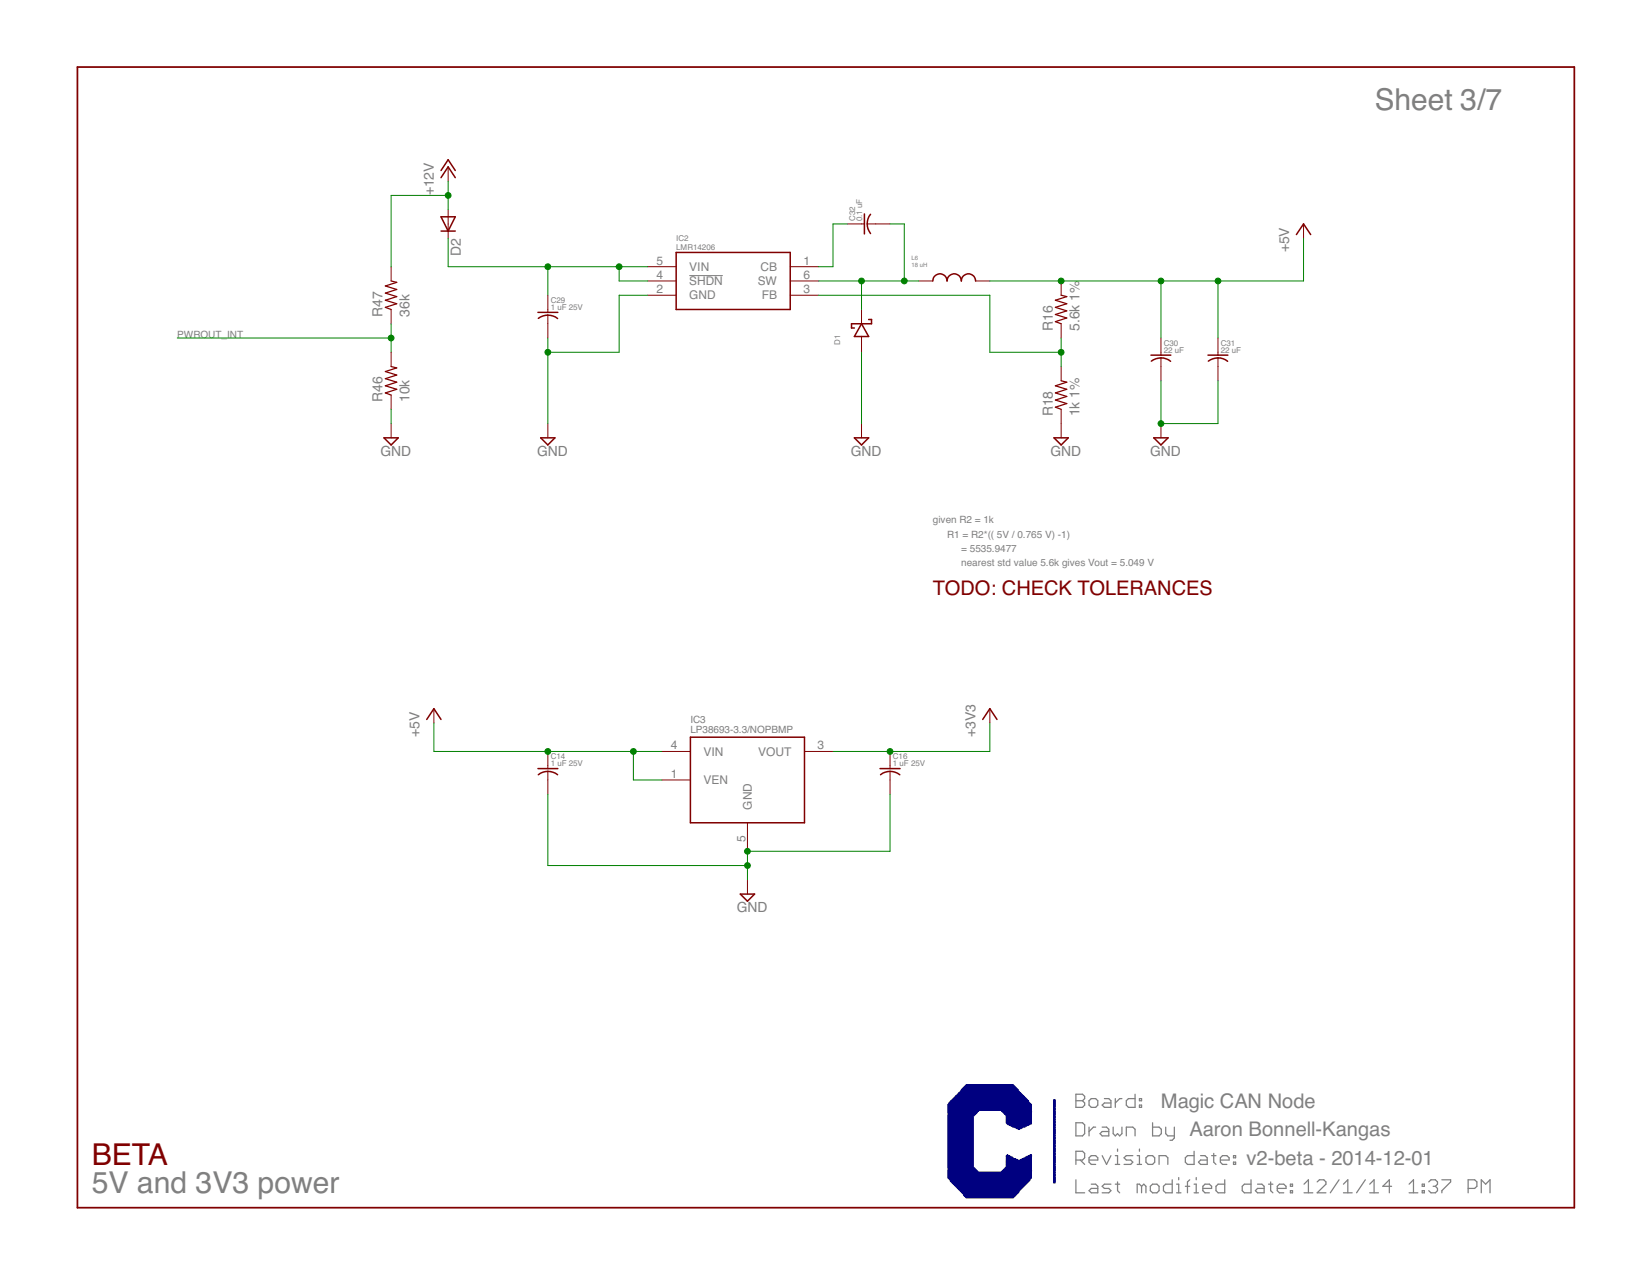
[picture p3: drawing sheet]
<svg xmlns="http://www.w3.org/2000/svg" width="279mm" height="216mm" viewBox="0 0 279 216" stroke-linecap="round" stroke-linejoin="round" font-family="sans-serif">
<g fill="#808080" stroke="#808080" stroke-width=".21">
<path d="M182.1 185.1v2.3z"/>
<path d="M182.1 185.1h1.1z"/>
<path d="M183.2 185.1l.4 .4z"/>
<path d="M183.6 185.5v.4z"/>
<path d="M183.6 185.9l-.4 .3z"/>
<path d="M183.2 186.2l.4 .4z"/>
<path d="M183.6 186.6v.4z"/>
<path d="M183.6 187l-.4 .4z"/>
<path d="M182.1 187.4h1.1z"/>
<path d="M182.1 186.2h1.1z"/>
<path d="M184.7 187.4h.7z"/>
<path d="M185.8 187l-.4 .4z"/>
<path d="M185.8 186.2v.8z"/>
<path d="M185.4 185.9l.4 .3z"/>
<path d="M184.7 185.9h.7z"/>
<path d="M184.3 186.2l.4-.3z"/>
<path d="M184.3 186.2v.8z"/>
<path d="M184.3 187l.4 .4z"/>
<path d="M186.9 185.9h.7z"/>
<path d="M187.6 185.9l.4 .3z"/>
<path d="M188 186.2v1.2z"/>
<path d="M186.9 187.4h1.1z"/>
<path d="M186.5 187l.4 .4z"/>
<path d="M186.5 187l.4-.4z"/>
<path d="M186.9 186.6h1.1z"/>
<path d="M188.7 185.9v1.5z"/>
<path d="M188.7 186.6l.8-.7z"/>
<path d="M189.5 185.9h.4z"/>
<path d="M192.1 185.1v2.3z"/>
<path d="M191 187.4h1.1z"/>
<path d="M190.6 187l.4 .4z"/>
<path d="M190.6 186.2v.8z"/>
<path d="M190.6 186.2l.4-.3z"/>
<path d="M191 185.9h1.1z"/>
<path d="M192.8 185.9h.4z"/>
<path d="M193.2 185.9v.3z"/>
<path d="M192.8 186.2h.4z"/>
<path d="M192.8 185.9v.3z"/>
<path d="M192.8 187h.4z"/>
<path d="M193.2 187v.4z"/>
<path d="M192.8 187.4h.4z"/>
<path d="M192.8 187v.4z"/>
<path d="M182.1 194.8v2.2z"/>
<path d="M182.1 194.8h1.1z"/>
<path d="M183.2 194.8l.4 .4z"/>
<path d="M183.6 195.2v.7z"/>
<path d="M183.6 195.9l-.4 .4z"/>
<path d="M182.1 196.3h1.1z"/>
<path d="M182.8 196.3l.8 .7z"/>
<path d="M184.7 197h.7z"/>
<path d="M184.3 196.6l.4 .4z"/>
<path d="M184.3 195.9v.7z"/>
<path d="M184.3 195.9l.4-.4z"/>
<path d="M184.7 195.5h.7z"/>
<path d="M185.4 195.5l.4 .4z"/>
<path d="M185.8 195.9v.4z"/>
<path d="M184.3 196.3h1.5z"/>
<path d="M186.5 195.5l.8 1.5z"/>
<path d="M188 195.5l-.7 1.5z"/>
<path d="M188.7 195.5h.4z"/>
<path d="M189.1 195.5v1.5z"/>
<path d="M188.7 197h.8z"/>
<path d="M189.1 194.4v.4z"/>
<path d="M190.2 197h1.1z"/>
<path d="M191.7 196.6l-.4 .4z"/>
<path d="M191.3 196.3l.4 .3z"/>
<path d="M190.6 196.3h.7z"/>
<path d="M190.2 195.9l.4 .4z"/>
<path d="M190.2 195.9l.4-.4z"/>
<path d="M190.6 195.5h1.1z"/>
<path d="M192.4 195.5h.4z"/>
<path d="M192.8 195.5v1.5z"/>
<path d="M192.4 197h.8z"/>
<path d="M192.8 194.4v.4z"/>
<path d="M194.3 197h.8z"/>
<path d="M195.4 196.6l-.3 .4z"/>
<path d="M195.4 195.9v.7z"/>
<path d="M195.1 195.5l.3 .4z"/>
<path d="M194.3 195.5h.8z"/>
<path d="M193.9 195.9l.4-.4z"/>
<path d="M193.9 195.9v.7z"/>
<path d="M193.9 196.6l.4 .4z"/>
<path d="M196.2 195.5v1.5z"/>
<path d="M196.2 195.5h1.1z"/>
<path d="M197.3 195.5l.3 .4z"/>
<path d="M197.6 195.9v1.1z"/>
<path d="M202.1 194.8v2.2z"/>
<path d="M201 197h1.1z"/>
<path d="M200.6 196.6l.4 .4z"/>
<path d="M200.6 195.9v.7z"/>
<path d="M200.6 195.9l.4-.4z"/>
<path d="M201 195.5h1.1z"/>
<path d="M203.2 195.5h.7z"/>
<path d="M203.9 195.5l.4 .4z"/>
<path d="M204.3 195.9v1.1z"/>
<path d="M203.2 197h1.1z"/>
<path d="M202.8 196.6l.4 .4z"/>
<path d="M202.8 196.6l.4-.3z"/>
<path d="M203.2 196.3h1.1z"/>
<path d="M205.4 195.2v1.4z"/>
<path d="M205.4 196.6l.4 .4z"/>
<path d="M205 195.5h.8z"/>
<path d="M206.9 197h.7z"/>
<path d="M206.5 196.6l.4 .4z"/>
<path d="M206.5 195.9v.7z"/>
<path d="M206.9 195.5l-.4 .4z"/>
<path d="M206.9 195.5h.7z"/>
<path d="M207.6 195.5l.4 .4z"/>
<path d="M208 195.9v.4z"/>
<path d="M206.5 196.3h1.5z"/>
<path d="M208.7 195.5h.4z"/>
<path d="M209.1 195.5v.4z"/>
<path d="M208.7 195.9h.4z"/>
<path d="M208.7 195.5v.4z"/>
<path d="M208.7 196.6h.4z"/>
<path d="M209.1 196.6v.4z"/>
<path d="M208.7 197h.4z"/>
<path d="M208.7 196.6v.4z"/>
<path d="M182.1 199.6v2.2z"/>
<path d="M182.1 201.8h1.5z"/>
<path d="M184.7 200.4h.7z"/>
<path d="M185.4 200.4l.4 .3z"/>
<path d="M185.8 200.7v1.1z"/>
<path d="M184.7 201.8h1.1z"/>
<path d="M184.3 201.5l.4 .3z"/>
<path d="M184.3 201.5l.4-.4z"/>
<path d="M184.7 201.1h1.1z"/>
<path d="M186.5 201.8h1.1z"/>
<path d="M187.6 201.8l.4-.3z"/>
<path d="M187.6 201.1l.4 .4z"/>
<path d="M186.9 201.1h.7z"/>
<path d="M186.5 200.7l.4 .4z"/>
<path d="M186.5 200.7l.4-.3z"/>
<path d="M186.9 200.4h1.1z"/>
<path d="M189.1 200v1.5z"/>
<path d="M189.1 201.5l.4 .3z"/>
<path d="M188.7 200.4h.8z"/>
<path d="M192.4 200.4v1.4z"/>
<path d="M192.4 200.4h.4z"/>
<path d="M192.8 200.4l.4 .3z"/>
<path d="M193.2 200.7v1.1z"/>
<path d="M193.2 200.7l.4-.3z"/>
<path d="M193.6 200.4l.3 .3z"/>
<path d="M193.9 200.7v1.1z"/>
<path d="M195.1 201.8h.7z"/>
<path d="M195.8 201.8l.4-.3z"/>
<path d="M196.2 200.7v.8z"/>
<path d="M195.8 200.4l.4 .3z"/>
<path d="M195.1 200.4h.7z"/>
<path d="M194.7 200.7l.4-.3z"/>
<path d="M194.7 200.7v.8z"/>
<path d="M194.7 201.5l.4 .3z"/>
<path d="M198.4 199.6v2.2z"/>
<path d="M197.3 201.8h1.1z"/>
<path d="M196.9 201.5l.4 .3z"/>
<path d="M196.9 200.7v.8z"/>
<path d="M196.9 200.7l.4-.3z"/>
<path d="M197.3 200.4h1.1z"/>
<path d="M199.1 200.4h.4z"/>
<path d="M199.5 200.4v1.4z"/>
<path d="M199.1 201.8h.8z"/>
<path d="M199.5 199.2v.4z"/>
<path d="M201 200v1.8z"/>
<path d="M201 200l.3-.4z"/>
<path d="M200.6 200.7h.7z"/>
<path d="M202.1 200.4h.3z"/>
<path d="M202.4 200.4v1.4z"/>
<path d="M202.1 201.8h.7z"/>
<path d="M202.4 199.2v.4z"/>
<path d="M203.9 201.8h.8z"/>
<path d="M203.6 201.5l.3 .3z"/>
<path d="M203.6 200.7v.8z"/>
<path d="M203.6 200.7l.3-.3z"/>
<path d="M203.9 200.4h.8z"/>
<path d="M204.7 200.4l.3 .3z"/>
<path d="M205 200.7v.4z"/>
<path d="M203.6 201.1h1.4z"/>
<path d="M207.3 199.6v2.2z"/>
<path d="M206.1 201.8h1.2z"/>
<path d="M205.8 201.5l.3 .3z"/>
<path d="M205.8 200.7v.8z"/>
<path d="M205.8 200.7l.3-.3z"/>
<path d="M206.1 200.4h1.2z"/>
<path d="M211.7 199.6v2.2z"/>
<path d="M210.6 201.8h1.1z"/>
<path d="M210.2 201.5l.4 .3z"/>
<path d="M210.2 200.7v.8z"/>
<path d="M210.2 200.7l.4-.3z"/>
<path d="M210.6 200.4h1.1z"/>
<path d="M212.8 200.4h.8z"/>
<path d="M213.6 200.4l.3 .3z"/>
<path d="M213.9 200.7v1.1z"/>
<path d="M212.8 201.8h1.1z"/>
<path d="M212.4 201.5l.4 .3z"/>
<path d="M212.8 201.1l-.4 .4z"/>
<path d="M212.8 201.1h1.1z"/>
<path d="M215 200v1.5z"/>
<path d="M215 201.5l.4 .3z"/>
<path d="M214.7 200.4h.7z"/>
<path d="M216.5 201.8h.8z"/>
<path d="M216.2 201.5l.3 .3z"/>
<path d="M216.2 200.7v.8z"/>
<path d="M216.2 200.7l.3-.3z"/>
<path d="M216.5 200.4h.8z"/>
<path d="M217.3 200.4l.3 .3z"/>
<path d="M217.6 200.7v.4z"/>
<path d="M216.2 201.1h1.4z"/>
<path d="M218.4 200.4h.3z"/>
<path d="M218.7 200.4v.3z"/>
<path d="M218.4 200.7h.3z"/>
<path d="M218.4 200.4v.3z"/>
<path d="M218.4 201.5h.3z"/>
<path d="M218.7 201.5v.3z"/>
<path d="M218.4 201.8h.3z"/>
<path d="M218.4 201.5v.3z"/>
<path d="M220.7 200.4l.7-.8z"/>
<path d="M221.4 199.6v2.2z"/>
<path d="M220.7 201.8h1.5z"/>
<path d="M222.9 201.8h1.5z"/>
<path d="M222.9 201.8l1.5-1.4z"/>
<path d="M224.4 200v.4z"/>
<path d="M224 199.6l.4 .4z"/>
<path d="M223.3 199.6h.7z"/>
<path d="M222.9 200l.4-.4z"/>
<path d="M226.6 199.6l-1.5 2.2z"/>
<path d="M227.4 200.4l.7-.8z"/>
<path d="M228.1 199.6v2.2z"/>
<path d="M227.4 201.8h1.4z"/>
<path d="M231.1 199.6l-1.5 2.2z"/>
<path d="M231.8 200.4l.7-.8z"/>
<path d="M232.5 199.6v2.2z"/>
<path d="M231.8 201.8h1.5z"/>
<path d="M235.1 199.6v2.2z"/>
<path d="M235.1 199.6l-1.1 1.1z"/>
<path d="M234 200.7h1.5z"/>
<path d="M238.5 200.4l.7-.8z"/>
<path d="M239.2 199.6v2.2z"/>
<path d="M238.5 201.8h1.4z"/>
<path d="M240.7 200.4h.3z"/>
<path d="M241 200.4v.3z"/>
<path d="M240.7 200.7h.3z"/>
<path d="M240.7 200.4v.3z"/>
<path d="M240.7 201.5h.3z"/>
<path d="M241 201.5v.3z"/>
<path d="M240.7 201.8h.3z"/>
<path d="M240.7 201.5v.3z"/>
<path d="M241.8 200l.4-.4z"/>
<path d="M242.2 199.6h.7z"/>
<path d="M242.9 199.6l.4 .4z"/>
<path d="M243.3 200v.4z"/>
<path d="M243.3 200.4l-.4 .3z"/>
<path d="M242.5 200.7h.4z"/>
<path d="M242.9 200.7l.4 .4z"/>
<path d="M243.3 201.1v.4z"/>
<path d="M243.3 201.5l-.4 .3z"/>
<path d="M242.2 201.8h.7z"/>
<path d="M241.8 201.5l.4 .3z"/>
<path d="M244 199.6h1.5z"/>
<path d="M245.5 199.6v.4z"/>
<path d="M245.5 200l-1.5 1.5z"/>
<path d="M244 201.5v.3z"/>
<path d="M248.5 199.6v2.2z"/>
<path d="M248.5 199.6h1.1z"/>
<path d="M249.6 199.6l.3 .4z"/>
<path d="M249.9 200v.7z"/>
<path d="M249.6 201.1l.3-.4z"/>
<path d="M248.5 201.1h1.1z"/>
<path d="M250.7 199.6v2.2z"/>
<path d="M250.7 199.6l.7 .8z"/>
<path d="M251.4 200.4l.8-.8z"/>
<path d="M252.2 199.6v2.2z"/>
<path d="M182.1 190v2.2z"/>
<path d="M182.1 192.2h1.1z"/>
<path d="M183.6 191.8l-.4 .4z"/>
<path d="M183.6 190.3v1.5z"/>
<path d="M183.2 190l.4 .3z"/>
<path d="M182.1 190h1.1z"/>
<path d="M184.3 190.7v1.5z"/>
<path d="M185 190.7l-.7 .8z"/>
<path d="M185 190.7h.4z"/>
<path d="M186.5 190.7h.8z"/>
<path d="M187.3 190.7l.3 .4z"/>
<path d="M187.6 191.1v1.1z"/>
<path d="M186.5 192.2h1.1z"/>
<path d="M186.2 191.8l.3 .4z"/>
<path d="M186.2 191.8l.3-.3z"/>
<path d="M186.5 191.5h1.1z"/>
<path d="M188.4 190.7v1.1z"/>
<path d="M188.4 191.8l.3 .4z"/>
<path d="M188.7 192.2l.4-.4z"/>
<path d="M189.1 191.8l.4 .4z"/>
<path d="M189.5 192.2l.4-.4z"/>
<path d="M189.9 190.7v1.1z"/>
<path d="M190.6 190.7v1.5z"/>
<path d="M190.6 190.7h1.1z"/>
<path d="M191.7 190.7l.4 .4z"/>
<path d="M192.1 191.1v1.1z"/>
<path d="M195.1 190v2.2z"/>
<path d="M195.1 192.2h1.1z"/>
<path d="M196.2 192.2l.3-.4z"/>
<path d="M196.5 191.1v.7z"/>
<path d="M196.2 190.7l.3 .4z"/>
<path d="M195.1 190.7h1.1z"/>
<path d="M197.3 190.7v1.1z"/>
<path d="M197.3 191.8l.3 .4z"/>
<path d="M197.6 192.2h1.1z"/>
<path d="M198.7 190.7v1.9z"/>
<path d="M198.7 192.6l-.3 .3z"/>
<path d="M198 192.9h.4z"/>
</g>
<path d="M116.6 46.6h5.7z" fill="#808080" stroke="#808080" stroke-width=".17"/>
<g fill="#800000" stroke="#800000" stroke-width=".3">
<path d="M13.1 11.3v193z"/>
<path d="M13.1 204.3h253.3z"/>
<path d="M266.4 11.3v193z"/>
<path d="M13.1 11.3h253.3z"/>
</g>
<g fill="#800000" stroke="#800000" stroke-width=".17">
<path d="M75.8 28.2v2.4z"/>
<path d="M75.8 35.5v2.4z"/>
<path d="M75.8 37.9v2.4z"/>
<path d="M66.2 59.6v2.4z"/>
<path d="M66.2 66.8v2.5z"/>
<path d="M66.2 45.1v2.4z"/>
<path d="M66.2 52.4v2.4z"/>
<path d="M66.2 71.7v2.4z"/>
<path d="M109.6 45.1h4.8z"/>
<path d="M109.6 47.5h4.8z"/>
<path d="M109.6 50h4.8z"/>
<path d="M133.7 47.5h4.9z"/>
<path d="M133.7 50h4.9z"/>
<path d="M133.7 45.1h4.9z"/>
<path d="M92.7 53.3v1.5z"/>
<path d="M92.7 50v2.4z"/>
<path d="M92.7 54.8v2.4z"/>
<path d="M92.7 52.4v.5z"/>
<path d="M196.5 60.6v1.4z"/>
<path d="M196.5 57.2v2.4z"/>
<path d="M196.5 62v2.4z"/>
<path d="M196.5 59.6v.5z"/>
<path d="M206.1 60.6v1.4z"/>
<path d="M206.1 57.2v2.4z"/>
<path d="M206.1 62v2.4z"/>
<path d="M206.1 59.6v.5z"/>
<path d="M179.6 47.5v2.5z"/>
<path d="M179.6 54.8v2.4z"/>
<path d="M179.6 62v2.4z"/>
<path d="M179.6 69.3v2.4z"/>
<path d="M179.6 71.7v2.4z"/>
<path d="M155.4 47.5h2.5z"/>
<path d="M165.1 47.5h2.4z"/>
<path d="M145.8 57.2v2.4z"/>
<path d="M145.8 52.4v2.4z"/>
<path d="M145.8 56.9v.3z"/>
<path d="M146.8 37.9h1.4z"/>
<path d="M143.4 37.9h2.4z"/>
<path d="M148.2 37.9h2.4z"/>
<path d="M145.8 37.9h.5z"/>
<path d="M145.8 71.7v2.4z"/>
<path d="M92.7 71.7v2.4z"/>
<path d="M196.5 71.7v2.4z"/>
<path d="M167.5 119.9v2.4z"/>
<path d="M112 132h4.8z"/>
<path d="M136.1 127.1h4.9z"/>
<path d="M112 127.1h4.8z"/>
<path d="M126.5 139.2v4.8z"/>
<path d="M92.7 130.5v1.5z"/>
<path d="M92.7 127.1v2.5z"/>
<path d="M92.7 132v2.4z"/>
<path d="M92.7 129.6v.4z"/>
<path d="M150.6 130.5v1.5z"/>
<path d="M150.6 127.1v2.5z"/>
<path d="M150.6 132v2.4z"/>
<path d="M150.6 129.6v.4z"/>
<path d="M126.5 148.9v2.4z"/>
<path d="M220.6 37.9v2.4z"/>
<path d="M73.4 119.9v2.4z"/>
</g>
<g fill="#800000" stroke="#800000" stroke-width=".25">
<path d="M75.8 28.2l1.2 1.9z"/>
<path d="M75.8 28.2l-1.2 1.9z"/>
<path d="M75.8 27l1.2 1.9z"/>
<path d="M75.8 27l-1.2 1.9z"/>
<path d="M74.6 36.7l1.2 2.4z"/>
<path d="M77 36.7l-1.2 2.4z"/>
<path d="M75.8 39.1h1.2z"/>
<path d="M74.6 36.7h2.4z"/>
<path d="M74.6 39.1h1.2z"/>
<path d="M65 74.1h2.4z"/>
<path d="M67.4 74.1l-1.2 1.2z"/>
<path d="M65 74.1l1.2 1.2z"/>
<path d="M114.4 42.7h19.3z"/>
<path d="M133.7 42.7v9.7z"/>
<path d="M114.4 52.4h19.3z"/>
<path d="M114.4 42.7v9.7z"/>
<path d="M91 52.9h1.7z"/>
<path d="M92.7 52.9h1.7z"/>
<path d="M194.8 60.1h1.7z"/>
<path d="M196.5 60.1h1.6z"/>
<path d="M204.4 60.1h1.7z"/>
<path d="M206.1 60.1h1.7z"/>
<path d="M178.4 74.1h2.4z"/>
<path d="M179.6 75.3l1.2-1.2z"/>
<path d="M178.4 74.1l1.2 1.2z"/>
<path d="M144.6 56.9h1.2z"/>
<path d="M145.8 56.9h1.2z"/>
<path d="M145.8 54.8l1.2 2.1z"/>
<path d="M145.8 54.8l-1.2 2.1z"/>
<path d="M144.1 54.8v.7z"/>
<path d="M144.1 54.8h1.7z"/>
<path d="M145.8 54.8h1.7z"/>
<path d="M147.5 54.1v.7z"/>
<path d="M147 54.1h.5z"/>
<path d="M144.1 55.5h.5z"/>
<path d="M146.3 37.9v1.7z"/>
<path d="M146.3 36.2v1.7z"/>
<path d="M144.6 74.1h2.4z"/>
<path d="M147 74.1l-1.2 1.2z"/>
<path d="M144.6 74.1l1.2 1.2z"/>
<path d="M91.5 74.1h2.4z"/>
<path d="M93.9 74.1l-1.2 1.2z"/>
<path d="M91.5 74.1l1.2 1.2z"/>
<path d="M195.3 74.1h2.4z"/>
<path d="M196.5 75.3l1.2-1.2z"/>
<path d="M195.3 74.1l1.2 1.2z"/>
<path d="M167.5 119.9l1.2 1.8z"/>
<path d="M167.5 119.9l-1.2 1.8z"/>
<path d="M116.8 124.7h19.3z"/>
<path d="M136.1 124.7v14.5z"/>
<path d="M116.8 139.2h19.3z"/>
<path d="M116.8 124.7v14.5z"/>
<path d="M91 130h1.7z"/>
<path d="M92.7 130h1.7z"/>
<path d="M148.9 130h1.7z"/>
<path d="M150.6 130h1.7z"/>
<path d="M125.3 151.3h2.4z"/>
<path d="M127.7 151.3l-1.2 1.2z"/>
<path d="M125.3 151.3l1.2 1.2z"/>
<path d="M220.6 37.9l1.2 1.8z"/>
<path d="M220.6 37.9l-1.2 1.8z"/>
<path d="M73.4 119.9l1.2 1.8z"/>
<path d="M73.4 119.9l-1.2 1.8z"/>
</g>
<g fill="#800000" stroke="#800000" stroke-width=".21">
<path d="M65.2 66.5l1 .3z"/>
<path d="M65.2 66.5l1.9-.6z"/>
<path d="M65.2 65.3l1.9 .6z"/>
<path d="M65.2 65.3l1.9-.6z"/>
<path d="M65.2 64.1l1.9 .6z"/>
<path d="M65.2 64.1l1.9-.6z"/>
<path d="M65.2 62.9l1.9 .6z"/>
<path d="M65.2 62.9l1.9-.6z"/>
<path d="M66.2 62l.9 .3z"/>
<path d="M65.2 52l1 .4z"/>
<path d="M65.2 52l1.9-.6z"/>
<path d="M65.2 50.8l1.9 .6z"/>
<path d="M65.2 50.8l1.9-.6z"/>
<path d="M65.2 49.6l1.9 .6z"/>
<path d="M65.2 49.6l1.9-.6z"/>
<path d="M65.2 48.4l1.9 .6z"/>
<path d="M65.2 48.4l1.9-.6z"/>
<path d="M66.2 47.5l.9 .3z"/>
<path d="M178.6 54.4l1 .4z"/>
<path d="M178.6 54.4l1.9-.6z"/>
<path d="M178.6 53.2l1.9 .6z"/>
<path d="M178.6 53.2l1.9-.6z"/>
<path d="M178.6 52l1.9 .6z"/>
<path d="M178.6 52l1.9-.6z"/>
<path d="M178.6 50.8l1.9 .6z"/>
<path d="M178.6 50.8l1.9-.6z"/>
<path d="M179.6 50l.9 .2z"/>
<path d="M178.6 68.9l1 .4z"/>
<path d="M178.6 68.9l1.9-.6z"/>
<path d="M178.6 67.7l1.9 .6z"/>
<path d="M178.6 67.7l1.9-.6z"/>
<path d="M178.6 66.5l1.9 .6z"/>
<path d="M178.6 66.5l1.9-.6z"/>
<path d="M178.6 65.3l1.9 .6z"/>
<path d="M178.6 65.3l1.9-.6z"/>
<path d="M179.6 64.4l.9 .3z"/>
</g>
<path d="M147.3 36.3a2.61 2.61 0 0 0 0 3.2M91.1 53.9a2.65 2.65 0 0 1 3.3 0M157.9 47.5a1.21 1.21 0 0 1 1.2-1.2 1.21 1.21 0 0 1 1.2 1.2 1.21 1.21 0 0 1 1.2-1.2 1.21 1.21 0 0 1 1.2 1.2 1.21 1.21 0 0 1 1.2-1.2 1.21 1.21 0 0 1 1.2 1.2M194.8 61.1a2.65 2.65 0 0 1 3.3 0M204.5 61.1a2.65 2.65 0 0 1 3.3 0M91.1 131.1a2.61 2.61 0 0 1 3.3 0M149 131.1a2.61 2.61 0 0 1 3.3 0" fill="none" stroke="#800000" stroke-width=".25"/>
<g fill="#008000" stroke="#008000" stroke-width=".17">
<path d="M66.2 69.3v2.4z"/>
<path d="M145.8 59.6v12.1z"/>
<path d="M92.7 57.2v2.4z"/>
<path d="M92.7 59.6v12.1z"/>
<path d="M104.8 50h4.8z"/>
<path d="M104.8 50v9.6z"/>
<path d="M92.7 59.6h12.1z"/>
<path d="M206.1 64.4v7.3z"/>
<path d="M196.5 71.7h9.6z"/>
<path d="M196.5 64.4v7.3z"/>
<path d="M150.6 134.4v9.6z"/>
<path d="M126.5 144h24.1z"/>
<path d="M126.5 144v2.5z"/>
<path d="M126.5 146.5v2.4z"/>
<path d="M92.7 134.4v12.1z"/>
<path d="M92.7 146.5h33.8z"/>
<path d="M75.8 33.1v2.4z"/>
<path d="M75.8 30.6v2.5z"/>
<path d="M66.2 33.1v12z"/>
<path d="M66.2 33.1h9.6z"/>
<path d="M66.2 54.8v2.4z"/>
<path d="M66.2 57.2v2.4z"/>
<path d="M30 57.2h36.2z"/>
<path d="M179.6 57.2v2.4z"/>
<path d="M179.6 59.6v2.4z"/>
<path d="M167.5 50v9.6z"/>
<path d="M167.5 59.6h12.1z"/>
<path d="M138.6 50h28.9z"/>
<path d="M138.6 47.5h7.2z"/>
<path d="M145.8 47.5h7.2z"/>
<path d="M153 47.5h2.4z"/>
<path d="M145.8 47.5v4.9z"/>
<path d="M150.6 37.9h2.4z"/>
<path d="M153 37.9v9.6z"/>
<path d="M141 37.9h2.4z"/>
<path d="M141 37.9v7.2z"/>
<path d="M138.6 45.1h2.4z"/>
<path d="M92.7 45.1v4.9z"/>
<path d="M92.7 45.1h12.1z"/>
<path d="M104.8 45.1h4.8z"/>
<path d="M104.8 47.5h4.8z"/>
<path d="M104.8 45.1v2.4z"/>
<path d="M75.8 40.3v4.8z"/>
<path d="M75.8 45.1h16.9z"/>
<path d="M167.5 47.5h12.1z"/>
<path d="M179.6 47.5h16.9z"/>
<path d="M196.5 47.5h9.6z"/>
<path d="M206.1 47.5h14.5z"/>
<path d="M196.5 47.5v9.7z"/>
<path d="M206.1 47.5v9.7z"/>
<path d="M220.6 40.3v7.2z"/>
<path d="M92.7 127.1h14.5z"/>
<path d="M107.2 127.1h4.8z"/>
<path d="M107.2 132h4.8z"/>
<path d="M107.2 127.1v4.9z"/>
<path d="M73.4 127.1h19.3z"/>
<path d="M73.4 122.3v4.8z"/>
<path d="M141 127.1h9.6z"/>
<path d="M167.5 122.3v4.8z"/>
<path d="M150.6 127.1h16.9z"/>
<circle cx="92.7" cy="59.6" r=".49"/>
<circle cx="196.5" cy="71.7" r=".49"/>
<circle cx="126.5" cy="144" r=".49"/>
<circle cx="126.5" cy="146.5" r=".49"/>
<circle cx="75.8" cy="33.1" r=".49"/>
<circle cx="66.2" cy="57.2" r=".49"/>
<circle cx="179.6" cy="59.6" r=".49"/>
<circle cx="145.8" cy="47.5" r=".49"/>
<circle cx="153" cy="47.5" r=".49"/>
<circle cx="104.8" cy="45.1" r=".49"/>
<circle cx="92.7" cy="45.1" r=".49"/>
<circle cx="179.6" cy="47.5" r=".49"/>
<circle cx="196.5" cy="47.5" r=".49"/>
<circle cx="206.1" cy="47.5" r=".49"/>
<circle cx="107.2" cy="127.1" r=".49"/>
<circle cx="92.7" cy="127.1" r=".49"/>
<circle cx="150.6" cy="127.1" r=".49"/>
</g>
<g fill="#000080" stroke="#000080" stroke-width=".17">
<path d="M163.5 202.6h8v.1h-8z"/>
<path d="M163.4 202.4h8.2v.2h-8.2z"/>
<path d="M163.2 202.3h8.6v.1h-8.6z"/>
<path d="M163.1 202.2h8.8v.1h-8.8z"/>
<path d="M163.1 202h8.9v.2h-8.9z"/>
<path d="M163 201.9h9.1v.1h-9.1z"/>
<path d="M162.8 201.8h9.5v.1h-9.5z"/>
<path d="M162.7 201.6h9.7v.2h-9.7z"/>
<path d="M162.6 201.5h9.8v.1h-9.8z"/>
<path d="M162.4 201.4h10.2v.1h-10.2z"/>
<path d="M162.3 201.2h10.4v.2h-10.4z"/>
<path d="M162.2 201.1h10.6v.1h-10.6z"/>
<path d="M162 201h11v.1h-11z"/>
<path d="M161.9 200.9h11.2v.1h-11.2z"/>
<path d="M161.8 200.7h11.4v.1h-11.4z"/>
<path d="M161.6 200.6h11.8v.1h-11.8z"/>
<path d="M161.5 200.4h12v.2h-12z"/>
<path d="M161.4 200.3h12.2v.1h-12.2z"/>
<path d="M161.2 200.2h12.6v.1h-12.6z"/>
<path d="M161.1 200h12.8v.2h-12.8z"/>
<path d="M178.3 200h.3v.2h-.3z"/>
<path d="M161 199.9h13v.1h-13z"/>
<path d="M178.3 199.9h.3v.1h-.3z"/>
<path d="M160.8 199.8h13.4v.1h-13.4z"/>
<path d="M178.3 199.8h.3v.1h-.3z"/>
<path d="M160.8 199.6h13.5v.2h-13.5z"/>
<path d="M178.3 199.6h.3v.2h-.3z"/>
<path d="M160.7 199.5h13.6v.1h-13.6z"/>
<path d="M178.3 199.5h.3v.1h-.3z"/>
<path d="M160.6 199.4h13.8v.1h-13.8z"/>
<path d="M178.3 199.4h.3v.1h-.3z"/>
<path d="M160.4 199.2h14.2v.2h-14.2z"/>
<path d="M178.3 199.2h.3v.2h-.3z"/>
<path d="M160.4 199.1h14.2v.1h-14.2z"/>
<path d="M178.3 199.1h.3v.1h-.3z"/>
<path d="M160.4 199h14.2v.1h-14.2z"/>
<path d="M178.3 199h.3v.1h-.3z"/>
<path d="M160.4 198.8h14.2v.2h-14.2z"/>
<path d="M178.3 198.8h.3v.2h-.3z"/>
<path d="M160.4 198.7h14.2v.1h-14.2z"/>
<path d="M178.3 198.7h.3v.1h-.3z"/>
<path d="M160.4 198.6h14.2v.1h-14.2z"/>
<path d="M178.3 198.6h.3v.1h-.3z"/>
<path d="M160.4 198.4h14.2v.2h-14.2z"/>
<path d="M178.3 198.4h.3v.2h-.3z"/>
<path d="M160.4 198.3h14.2v.1h-14.2z"/>
<path d="M178.3 198.3h.3v.1h-.3z"/>
<path d="M160.4 198.2h5.1v.1h-5.1z"/>
<path d="M169.5 198.2h5.1v.1h-5.1z"/>
<path d="M178.3 198.2h.3v.1h-.3z"/>
<path d="M160.4 198h5v.2h-5z"/>
<path d="M169.6 198h5v.2h-5z"/>
<path d="M178.3 198h.3v.2h-.3z"/>
<path d="M160.4 197.9h4.8v.1h-4.8z"/>
<path d="M169.8 197.9h4.8v.1h-4.8z"/>
<path d="M178.3 197.9h.3v.1h-.3z"/>
<path d="M160.4 197.8h4.7v.1h-4.7z"/>
<path d="M169.9 197.8h4.7v.1h-4.7z"/>
<path d="M178.3 197.8h.3v.1h-.3z"/>
<path d="M160.4 197.6h4.6v.2h-4.6z"/>
<path d="M170 197.6h4.6v.2h-4.6z"/>
<path d="M178.3 197.6h.3v.2h-.3z"/>
<path d="M160.4 197.5h4.4v.1h-4.4z"/>
<path d="M170.2 197.5h4.4v.1h-4.4z"/>
<path d="M178.3 197.5h.3v.1h-.3z"/>
<path d="M160.4 197.4h4.3v.1h-4.3z"/>
<path d="M170.3 197.4h4.3v.1h-4.3z"/>
<path d="M178.3 197.4h.3v.1h-.3z"/>
<path d="M160.4 197.3h4.3v.1h-4.3z"/>
<path d="M170.3 197.3h4.3v.1h-4.3z"/>
<path d="M178.3 197.3h.3v.1h-.3z"/>
<path d="M160.4 197.1h4.3v.1h-4.3z"/>
<path d="M170.3 197.1h4.3v.1h-4.3z"/>
<path d="M178.3 197.1h.3v.1h-.3z"/>
<path d="M160.4 197h4.3v.1h-4.3z"/>
<path d="M170.3 197h4.3v.1h-4.3z"/>
<path d="M178.3 197h.3v.1h-.3z"/>
<path d="M160.4 196.8h4.3v.2h-4.3z"/>
<path d="M170.3 196.8h4.3v.2h-4.3z"/>
<path d="M178.3 196.8h.3v.2h-.3z"/>
<path d="M160.4 196.7h4.3v.1h-4.3z"/>
<path d="M170.3 196.7h4.3v.1h-4.3z"/>
<path d="M178.3 196.7h.3v.1h-.3z"/>
<path d="M160.4 196.6h4.3v.1h-4.3z"/>
<path d="M170.3 196.6h4.3v.1h-4.3z"/>
<path d="M178.3 196.6h.3v.1h-.3z"/>
<path d="M160.4 196.4h4.3v.2h-4.3z"/>
<path d="M170.3 196.4h4.3v.2h-4.3z"/>
<path d="M178.3 196.4h.3v.2h-.3z"/>
<path d="M160.4 196.3h4.3v.1h-4.3z"/>
<path d="M170.3 196.3h4.3v.1h-4.3z"/>
<path d="M178.3 196.3h.3v.1h-.3z"/>
<path d="M160.4 196.2h4.3v.1h-4.3z"/>
<path d="M170.3 196.2h1.9v.1h-1.9z"/>
<path d="M172.7 196.2h1.9v.1h-1.9z"/>
<path d="M178.3 196.2h.3v.1h-.3z"/>
<path d="M160.4 196h4.3v.2h-4.3z"/>
<path d="M170.3 196h1.6v.2h-1.6z"/>
<path d="M173 196h1.6v.2h-1.6z"/>
<path d="M178.3 196h.3v.2h-.3z"/>
<path d="M160.4 195.9h4.3v.1h-4.3z"/>
<path d="M170.3 195.9h1.2v.1h-1.2z"/>
<path d="M173.2 195.9h1.4v.1h-1.4z"/>
<path d="M178.3 195.9h.3v.1h-.3z"/>
<path d="M160.4 195.8h4.3v.1h-4.3z"/>
<path d="M170.3 195.8h1.1v.1h-1.1z"/>
<path d="M173.5 195.8h1.1v.1h-1.1z"/>
<path d="M178.3 195.8h.3v.1h-.3z"/>
<path d="M160.4 195.6h4.3v.2h-4.3z"/>
<path d="M170.3 195.6h.8v.2h-.8z"/>
<path d="M173.8 195.6h.8v.2h-.8z"/>
<path d="M178.3 195.6h.3v.2h-.3z"/>
<path d="M160.4 195.5h4.3v.1h-4.3z"/>
<path d="M170.3 195.5h.5v.1h-.5z"/>
<path d="M174 195.5h.6v.1h-.6z"/>
<path d="M178.3 195.5h.3v.1h-.3z"/>
<path d="M160.4 195.4h4.3v.1h-4.3z"/>
<path d="M170.4 195.4h.2v.1h-.2z"/>
<path d="M174.3 195.4h.3v.1h-.3z"/>
<path d="M178.3 195.4h.3v.1h-.3z"/>
<path d="M160.4 195.2h4.3v.2h-4.3z"/>
<path d="M178.3 195.2h.3v.2h-.3z"/>
<path d="M160.4 195.1h4.3v.1h-4.3z"/>
<path d="M178.3 195.1h.3v.1h-.3z"/>
<path d="M160.4 195h4.3v.1h-4.3z"/>
<path d="M178.3 195h.3v.1h-.3z"/>
<path d="M160.4 194.8h4.3v.2h-4.3z"/>
<path d="M178.3 194.8h.3v.2h-.3z"/>
<path d="M160.4 194.7h4.3v.1h-4.3z"/>
<path d="M178.3 194.7h.3v.1h-.3z"/>
<path d="M160.4 194.6h4.3v.1h-4.3z"/>
<path d="M178.3 194.6h.3v.1h-.3z"/>
<path d="M160.4 194.4h4.3v.2h-4.3z"/>
<path d="M178.3 194.4h.3v.2h-.3z"/>
<path d="M160.4 194.3h4.3v.1h-4.3z"/>
<path d="M178.3 194.3h.3v.1h-.3z"/>
<path d="M160.4 194.2h4.3v.1h-4.3z"/>
<path d="M178.3 194.2h.3v.1h-.3z"/>
<path d="M160.4 194h4.3v.2h-4.3z"/>
<path d="M178.3 194h.3v.2h-.3z"/>
<path d="M160.4 193.9h4.3v.1h-4.3z"/>
<path d="M178.3 193.9h.3v.1h-.3z"/>
<path d="M160.4 193.8h4.3v.1h-4.3z"/>
<path d="M178.3 193.8h.3v.1h-.3z"/>
<path d="M160.4 193.7h4.3v.1h-4.3z"/>
<path d="M178.3 193.7h.3v.1h-.3z"/>
<path d="M160.4 193.5h4.3v.1h-4.3z"/>
<path d="M178.3 193.5h.3v.1h-.3z"/>
<path d="M160.4 193.4h4.3v.1h-4.3z"/>
<path d="M178.3 193.4h.3v.1h-.3z"/>
<path d="M160.4 193.3h4.3v.1h-4.3z"/>
<path d="M178.3 193.3h.3v.1h-.3z"/>
<path d="M160.4 193.1h4.3v.1h-4.3z"/>
<path d="M178.3 193.1h.3v.1h-.3z"/>
<path d="M160.4 193h4.3v.1h-4.3z"/>
<path d="M178.3 193h.3v.1h-.3z"/>
<path d="M160.4 192.8h4.3v.2h-4.3z"/>
<path d="M178.3 192.8h.3v.2h-.3z"/>
<path d="M160.4 192.7h4.3v.1h-4.3z"/>
<path d="M178.3 192.7h.3v.1h-.3z"/>
<path d="M160.4 192.6h4.3v.1h-4.3z"/>
<path d="M178.3 192.6h.3v.1h-.3z"/>
<path d="M160.4 192.4h4.3v.2h-4.3z"/>
<path d="M178.3 192.4h.3v.2h-.3z"/>
<path d="M160.4 192.3h4.3v.1h-4.3z"/>
<path d="M178.3 192.3h.3v.1h-.3z"/>
<path d="M160.4 192.2h4.3v.1h-4.3z"/>
<path d="M178.3 192.2h.3v.1h-.3z"/>
<path d="M160.4 192h4.3v.2h-4.3z"/>
<path d="M178.3 192h.3v.2h-.3z"/>
<path d="M160.4 191.9h4.3v.1h-4.3z"/>
<path d="M178.3 191.9h.3v.1h-.3z"/>
<path d="M160.4 191.8h4.3v.1h-4.3z"/>
<path d="M178.3 191.8h.3v.1h-.3z"/>
<path d="M160.4 191.6h4.3v.2h-4.3z"/>
<path d="M178.3 191.6h.3v.2h-.3z"/>
<path d="M160.4 191.5h4.3v.1h-4.3z"/>
<path d="M178.3 191.5h.3v.1h-.3z"/>
<path d="M160.4 191.4h4.3v.1h-4.3z"/>
<path d="M178.3 191.4h.3v.1h-.3z"/>
<path d="M160.4 191.2h4.3v.2h-4.3z"/>
<path d="M178.3 191.2h.3v.2h-.3z"/>
<path d="M160.4 191.1h4.3v.1h-4.3z"/>
<path d="M178.3 191.1h.3v.1h-.3z"/>
<path d="M160.4 191h4.3v.1h-4.3z"/>
<path d="M172.3 191h.3v.1h-.3z"/>
<path d="M178.3 191h.3v.1h-.3z"/>
<path d="M160.4 190.8h4.3v.2h-4.3z"/>
<path d="M172 190.8h.8v.2h-.8z"/>
<path d="M178.3 190.8h.3v.2h-.3z"/>
<path d="M160.4 190.7h4.3v.1h-4.3z"/>
<path d="M171.8 190.7h1.3v.1h-1.3z"/>
<path d="M178.3 190.7h.3v.1h-.3z"/>
<path d="M160.4 190.6h4.3v.1h-4.3z"/>
<path d="M171.4 190.6h2.1v.1h-2.1z"/>
<path d="M178.3 190.6h.3v.1h-.3z"/>
<path d="M160.4 190.4h4.3v.2h-4.3z"/>
<path d="M171.1 190.4h2.7v.2h-2.7z"/>
<path d="M178.3 190.4h.3v.2h-.3z"/>
<path d="M160.4 190.3h4.3v.1h-4.3z"/>
<path d="M170.8 190.3h3.2v.1h-3.2z"/>
<path d="M178.3 190.3h.3v.1h-.3z"/>
<path d="M160.4 190.2h4.3v.1h-4.3z"/>
<path d="M170.6 190.2h3.7v.1h-3.7z"/>
<path d="M178.3 190.2h.3v.1h-.3z"/>
<path d="M160.4 190.1h4.3v.1h-4.3z"/>
<path d="M170.4 190.1h4.2v.1h-4.2z"/>
<path d="M178.3 190.1h.3v.1h-.3z"/>
<path d="M160.4 189.9h4.3v.1h-4.3z"/>
<path d="M170.3 189.9h4.3v.1h-4.3z"/>
<path d="M178.3 189.9h.3v.1h-.3z"/>
<path d="M160.4 189.8h4.3v.1h-4.3z"/>
<path d="M170.3 189.8h4.3v.1h-4.3z"/>
<path d="M178.3 189.8h.3v.1h-.3z"/>
<path d="M160.4 189.7h4.3v.1h-4.3z"/>
<path d="M170.3 189.7h4.3v.1h-4.3z"/>
<path d="M178.3 189.7h.3v.1h-.3z"/>
<path d="M160.4 189.5h4.3v.1h-4.3z"/>
<path d="M170.3 189.5h4.3v.1h-4.3z"/>
<path d="M178.3 189.5h.3v.1h-.3z"/>
<path d="M160.4 189.4h4.3v.1h-4.3z"/>
<path d="M170.3 189.4h4.3v.1h-4.3z"/>
<path d="M178.3 189.4h.3v.1h-.3z"/>
<path d="M160.4 189.3h4.3v.1h-4.3z"/>
<path d="M170.3 189.3h4.3v.1h-4.3z"/>
<path d="M178.3 189.3h.3v.1h-.3z"/>
<path d="M160.4 189.1h4.3v.1h-4.3z"/>
<path d="M170.3 189.1h4.3v.1h-4.3z"/>
<path d="M178.3 189.1h.3v.1h-.3z"/>
<path d="M160.4 189h4.3v.1h-4.3z"/>
<path d="M170.3 189h4.3v.1h-4.3z"/>
<path d="M178.3 189h.3v.1h-.3z"/>
<path d="M160.4 188.8h4.3v.2h-4.3z"/>
<path d="M170.3 188.8h4.3v.2h-4.3z"/>
<path d="M178.3 188.8h.3v.2h-.3z"/>
<path d="M160.4 188.7h4.4v.1h-4.4z"/>
<path d="M170.3 188.7h4.3v.1h-4.3z"/>
<path d="M178.3 188.7h.3v.1h-.3z"/>
<path d="M160.4 188.6h4.6v.1h-4.6z"/>
<path d="M170.2 188.6h4.4v.1h-4.4z"/>
<path d="M178.3 188.6h.3v.1h-.3z"/>
<path d="M160.4 188.4h4.7v.2h-4.7z"/>
<path d="M170 188.4h4.6v.2h-4.6z"/>
<path d="M178.3 188.4h.3v.2h-.3z"/>
<path d="M160.4 188.3h4.8v.1h-4.8z"/>
<path d="M169.9 188.3h4.7v.1h-4.7z"/>
<path d="M178.3 188.3h.3v.1h-.3z"/>
<path d="M160.4 188.2h5v.1h-5z"/>
<path d="M169.8 188.2h4.8v.1h-4.8z"/>
<path d="M178.3 188.2h.3v.1h-.3z"/>
<path d="M160.4 188h5v.2h-5z"/>
<path d="M169.6 188h5v.2h-5z"/>
<path d="M178.3 188h.3v.2h-.3z"/>
<path d="M160.4 187.9h5.2v.1h-5.2z"/>
<path d="M169.5 187.9h5.1v.1h-5.1z"/>
<path d="M178.3 187.9h.3v.1h-.3z"/>
<path d="M160.4 187.8h14.2v.1h-14.2z"/>
<path d="M178.3 187.8h.3v.1h-.3z"/>
<path d="M160.4 187.6h14.2v.2h-14.2z"/>
<path d="M178.3 187.6h.3v.2h-.3z"/>
<path d="M160.4 187.5h14.2v.1h-14.2z"/>
<path d="M178.3 187.5h.3v.1h-.3z"/>
<path d="M160.4 187.4h14.2v.1h-14.2z"/>
<path d="M178.3 187.4h.3v.1h-.3z"/>
<path d="M160.4 187.2h14.2v.2h-14.2z"/>
<path d="M178.3 187.2h.3v.2h-.3z"/>
<path d="M160.4 187.1h14.2v.1h-14.2z"/>
<path d="M178.3 187.1h.3v.1h-.3z"/>
<path d="M160.4 187h14.2v.1h-14.2z"/>
<path d="M178.3 187h.3v.1h-.3z"/>
<path d="M160.4 186.8h14.2v.2h-14.2z"/>
<path d="M178.3 186.8h.3v.2h-.3z"/>
<path d="M160.6 186.7h13.8v.1h-13.8z"/>
<path d="M178.3 186.7h.3v.1h-.3z"/>
<path d="M160.6 186.6h13.7v.1h-13.7z"/>
<path d="M178.3 186.6h.3v.1h-.3z"/>
<path d="M160.7 186.5h13.5v.1h-13.5z"/>
<path d="M178.3 186.5h.3v.1h-.3z"/>
<path d="M160.8 186.3h13.2v.1h-13.2z"/>
<path d="M178.3 186.3h.3v.1h-.3z"/>
<path d="M161 186.2h13v.1h-13z"/>
<path d="M178.3 186.2h.3v.1h-.3z"/>
<path d="M161.1 186.1h12.8v.1h-12.8z"/>
<path d="M178.3 186.1h.3v.1h-.3z"/>
<path d="M161.2 185.9h12.6v.1h-12.6z"/>
<path d="M161.4 185.8h12.2v.1h-12.2z"/>
<path d="M161.5 185.7h12v.1h-12z"/>
<path d="M161.6 185.5h11.8v.1h-11.8z"/>
<path d="M161.8 185.4h11.4v.1h-11.4z"/>
<path d="M161.9 185.3h11.2v.1h-11.2z"/>
<path d="M162 185.1h11v.2h-11z"/>
<path d="M162.2 185h10.6v.1h-10.6z"/>
<path d="M162.3 184.8h10.4v.2h-10.4z"/>
<path d="M162.4 184.7h10.2v.1h-10.2z"/>
<path d="M162.6 184.6h9.8v.1h-9.8z"/>
<path d="M162.7 184.4h9.6v.2h-9.6z"/>
<path d="M162.7 184.3h9.6v.1h-9.6z"/>
<path d="M162.8 184.2h9.3v.1h-9.3z"/>
<path d="M163 184h9v.2h-9z"/>
<path d="M163.1 183.9h8.8v.1h-8.8z"/>
<path d="M163.2 183.8h8.6v.1h-8.6z"/>
<path d="M163.4 183.6h8.2v.2h-8.2z"/>
<path d="M163.5 183.5h8v.1h-8z"/>
</g>
<g font-size="5.1" fill="#808080">
<text x="232.7" y="18.6">Sheet 3/7</text>
<text x="15.5" y="201.9">5V and 3V3 power</text>
</g>
<text font-size="5.1" fill="#800000" x="15.5" y="197.1">BETA</text>
<text font-size="3.4" fill="#800000" x="157.9" y="100.6">TODO: CHECK TOLERANCES</text>
<g font-size="3.4" fill="#808080">
<text x="196.5" y="187.5">Magic CAN Node</text>
<text x="201.3" y="192.3">Aaron Bonnell-Kangas</text>
<text x="210.9" y="197.1">v2-beta - 2014-12-01</text>
</g>
<g font-size="2.4" fill="#808080">
<text x="73.4" y="33.1" transform="rotate(-90 73.4 33.1)">+12V</text>
<text x="78" y="43.3" transform="rotate(-90 78 43.3)">D2</text>
<text x="218.2" y="42.7" transform="rotate(-90 218.2 42.7)">+5V</text>
<text x="64.8" y="53.6" transform="rotate(-90 64.8 53.6)">R47</text>
<text x="69.3" y="53.6" transform="rotate(-90 69.3 53.6)">36k</text>
<text x="178.2" y="56" transform="rotate(-90 178.2 56)">R16</text>
<text x="182.7" y="56" transform="rotate(-90 182.7 56)">5.6k 1%</text>
<text x="64.8" y="68" transform="rotate(-90 64.8 68)">R46</text>
<text x="69.3" y="68" transform="rotate(-90 69.3 68)">10k</text>
<text x="178.2" y="70.5" transform="rotate(-90 178.2 70.5)">R18</text>
<text x="182.7" y="70.5" transform="rotate(-90 182.7 70.5)">1k 1%</text>
<text x="64.4" y="77.1">GND</text>
<text x="90.9" y="77.1">GND</text>
<text x="144" y="77.1">GND</text>
<text x="177.8" y="77.1">GND</text>
<text x="194.7" y="77.1">GND</text>
<text x="71" y="124.7" transform="rotate(-90 71 124.7)">+5V</text>
<text x="165.1" y="124.7" transform="rotate(-90 165.1 124.7)">+3V3</text>
<text x="124.7" y="154.3">GND</text>
</g>
<g font-size="2" fill="#808080">
<text x="111.1" y="44.8">5</text>
<text x="111.1" y="47.2">4</text>
<text x="116.7" y="45.8">VIN</text>
<text x="128.7" y="45.8">CB</text>
<text x="136" y="47.2">6</text>
<text x="136" y="44.8">1</text>
<text x="111.1" y="49.6">2</text>
<text x="116.7" y="48.3">SHDN</text>
<text x="116.7" y="50.7">GND</text>
<text x="128.3" y="48.3">SW</text>
<text x="128.9" y="50.7">FB</text>
<text x="136" y="49.6">3</text>
<text x="113.5" y="131.6">1</text>
<text x="113.5" y="126.8">4</text>
<text x="119.1" y="127.9">VIN</text>
<text x="128.3" y="127.9">VOUT</text>
<text x="138.4" y="126.8">3</text>
<text x="119.1" y="132.7">VEN</text>
<text x="127.2" y="137" transform="rotate(-90 127.2 137)">GND</text>
<text x="126.2" y="142.5" transform="rotate(-90 126.2 142.5)">5</text>
</g>
<g font-size="1.7" fill="#808080">
<text x="30" y="57.2">PWROUT_INT</text>
<text x="157.9" y="88.5">given R2 = 1k</text>
<text x="160.3" y="91">R1 = R2*(( 5V / 0.765 V) -1)</text>
<text x="162.7" y="93.4">= 5535.9477</text>
<text x="162.7" y="95.8">nearest std value 5.6k gives Vout = 5.049 V</text>
<text x="116.8" y="124">LP38693-3.3/NOPBMP</text>
<text x="116.8" y="122.3">IC3</text>
</g>
<g font-size="1.4" fill="#808080">
<text x="114.4" y="40.8">IC2</text>
<text x="144.7" y="37.4" transform="rotate(-90 144.7 37.4)">C32</text>
<text x="145.9" y="37.4" transform="rotate(-90 145.9 37.4)">0.1 uF</text>
<text x="114.4" y="42.2">LMR14206</text>
<text x="93.2" y="52.5">1 uF 25V</text>
<text x="93.2" y="51.3">C29</text>
<text x="142.2" y="58.4" transform="rotate(-90 142.2 58.4)">D1</text>
<text x="196.9" y="59.7">22 uF</text>
<text x="196.9" y="58.5">C30</text>
<text x="206.6" y="59.7">22 uF</text>
<text x="206.6" y="58.5">C31</text>
<text x="93.2" y="129.7">1 uF 25V</text>
<text x="93.2" y="128.5">C14</text>
<text x="151.1" y="129.7">1 uF 25V</text>
<text x="151.1" y="128.5">C16</text>
</g>
<g font-size="1" fill="#808080">
<text x="154.2" y="45.1">18 uH</text>
<text x="154.2" y="43.9">L6</text>
</g>
</svg>
